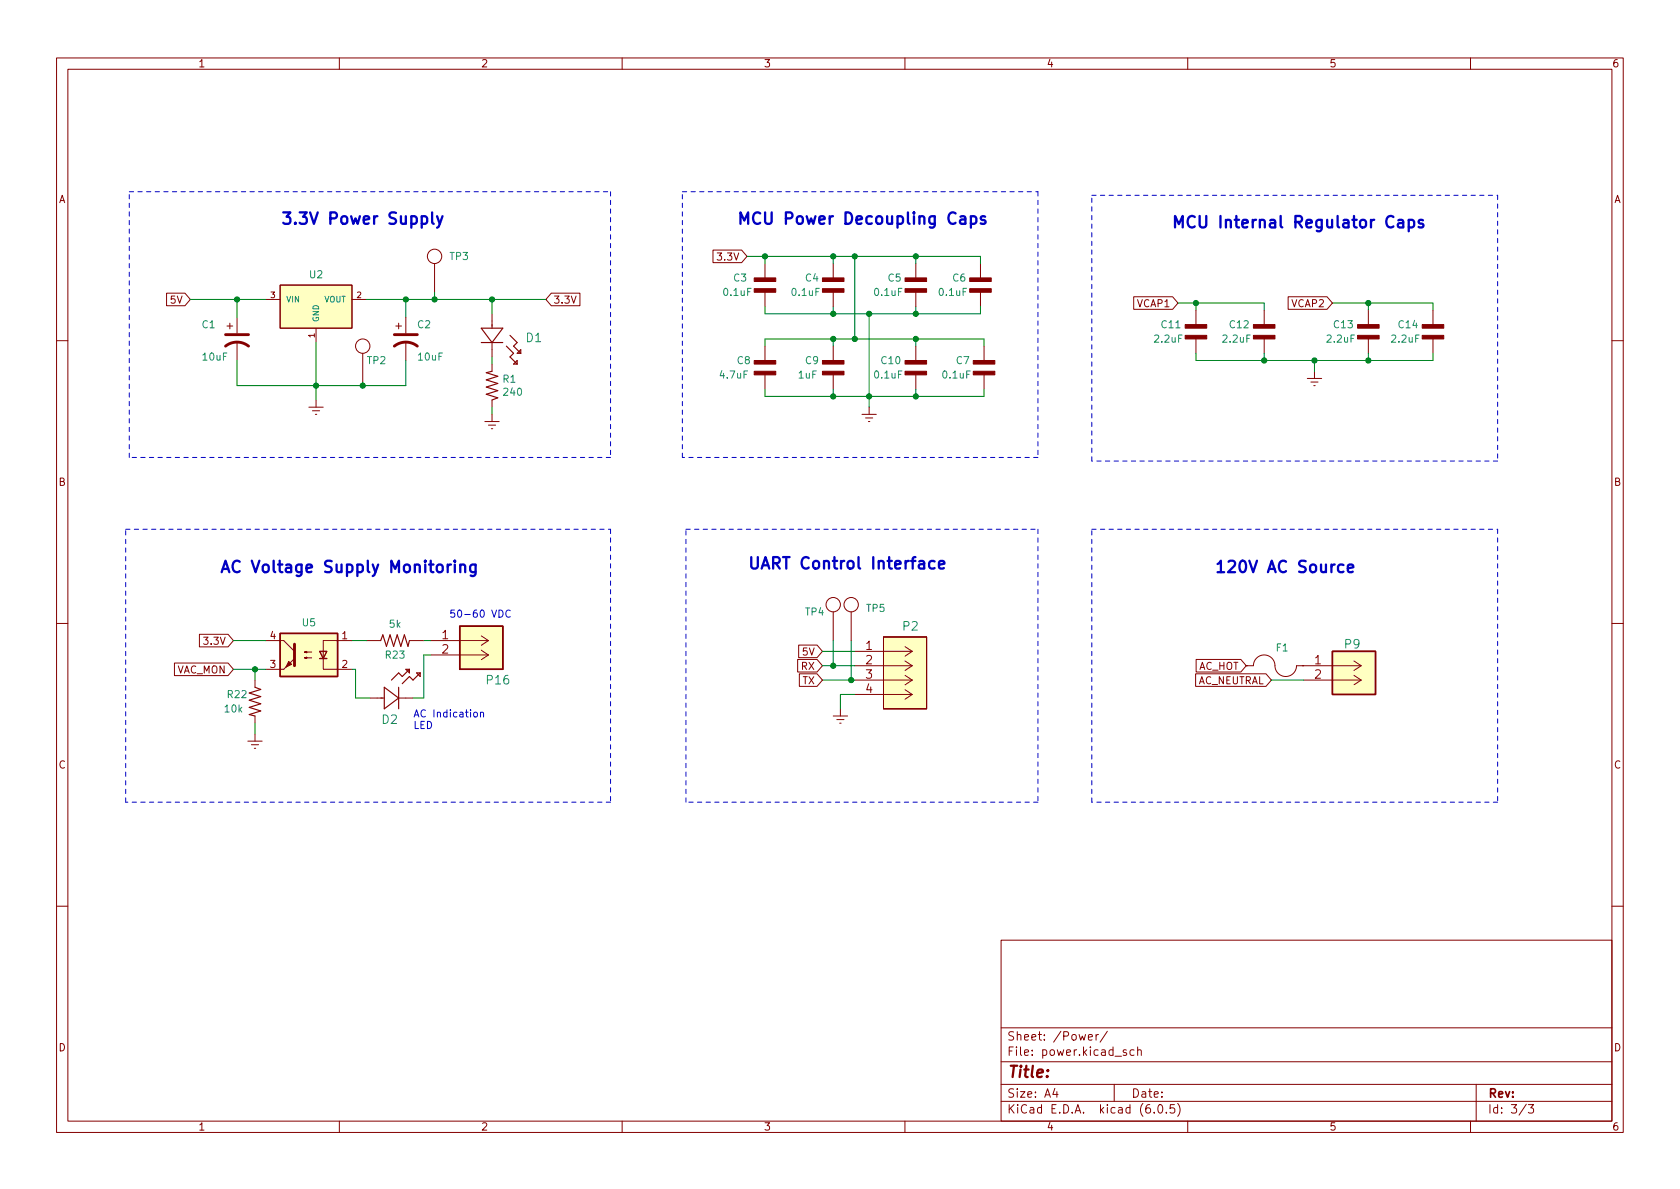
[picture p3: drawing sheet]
<svg xmlns="http://www.w3.org/2000/svg" width="297mm" height="210mm" viewBox="0 0 297 210" stroke-linecap="round" stroke-linejoin="round" font-family="sans-serif">
<g fill="none" stroke="#840000" stroke-width=".18">
<path d="M10 10.2h277v190.1h-277zM12 12.2h273v186.1h-273zM60 10.2v2M110 10.2v2M160 10.2v2M210 10.2v2M260 10.2v2M29.5 51.8h3.2l1 1.2-1 1.1h-3.2zM40.1 57.7h1M40.6 57.1v1.1M41.9 56.1v2.8M47 53h2.5"/>
<path d="M49.5 50.4h12.7v7.6h-12.7zM55.9 58v2.6M62.2 53h2.6M70 57.7h1M70.5 57.1v1.1M71.8 56.1v2.8M76.8 46.6v5.1M87 55.5v2.5M97.5 51.8h5v2.3h-5l-1-1.1zM126.1 44.2h5l1 1.1-1 1.1h-5zM135.3 46.6v2.5M135.3 51.7v2.5"/>
<path d="M147.3 46.6v2.5M147.3 51.7v2.5M161.9 46.6v2.5M161.9 51.7v2.5M173.4 46.6v2.5M173.4 51.7v2.5M200.4 52.5h6.9l1 1.1-1 1.1h-6.9zM211.5 54.9v2.5M211.5 59.9v2.6M223.5 54.9v2.5M223.5 59.9v2.6M227.8 52.5h6.8l1 1.1-1 1.1h-6.8z"/>
<path d="M241.9 54.9v2.5M241.9 59.9v2.6M253.4 54.9v2.5M253.4 59.9v2.6M10 60.2h2M41.9 60.4v3.3M54.6 72h2.5M55.2 72.6h1.3M55.8 73.3h.2M55.9 70.7v1.3M64.1 62.5v5.1M71.8 60.4v3.3"/>
<path d="M85.7 74.5h2.6M86.4 75.2h1.2M86.9 75.8h.2M87 60.6v2.5M87 64.4v1.3M87 70.7v1.3M87 73.3v1.2M135.3 61.2v2.5M135.3 66.3v2.5M147.3 61.2v2.5M147.3 66.3v2.5M152.4 73.3h2.5"/>
<path d="M153 73.9h1.3M153.5 74.5h.3M153.7 72v1.3M161.9 61.2v2.5M161.9 66.3v2.5M174 61.2v2.5M174 66.3v2.5M231.1 66.9h2.6M231.8 67.6h1.2M232.3 68.2h.2M232.4 65.7v1.2M285 60.2h2"/>
<path d="M10 110.2h2M30.8 117.2h9.5l1 1.2-1 1.1h-9.5zM35.3 112.2h5l1 1.1-1 1.1h-5zM47 113.3h3.2l1.9 1.9M47 118.4h3.2M53.8 116.3l.4-.1v.3l-.4-.2h1.3M53.8 115.3l.4-.1v.2l-.4-.1h1.3M62.2 113.3h-5.1v5.1h5.1M64.8 113.3h2.5M72.4 113.3h2.5M76.2 113.3h10.2M76.2 115.8h10.2"/>
<path d="M81.3 110.7h7.6v7.7h-7.6zM85.1 115l1.3 .8M85.1 112.4l1.3 .9M86.4 115.8l-1.3 .9M86.4 113.3l-1.3 .8M141 116.6h3.5l.9 1.1-.9 1.1h-3.5zM141.2 114.1h3.3l.9 1.1-.9 1.1h-3.3zM141.3 119.2h3.2l.9 1.1-.9 1.1h-3.2zM147.3 108.2v5.1M150.5 108.2v5.1M151.1 117.7h10.2M151.1 115.2h10.2"/>
<path d="M156.2 112.6h7.6v12.7h-7.6zM160 119.4l1.3 .9M160 116.9l1.3 .8M160 114.3l1.3 .9M161.3 117.7l-1.3 .9M161.3 115.2l-1.3 .8M211.4 119.2h12.4l1 1.1-1 1.1h-12.4zM211.5 116.6h7.9l.9 1.1-.9 1.1h-7.9zM220.3 117.7h1.3a1.93 1.93 0 0 1 2.1-1.9 1.93 1.93 0 0 1 1.8 2.3 1.91 1.91 0 0 0 2 1.5 1.91 1.91 0 0 0 1.7-1.9h11.5M235.6 115.2h7.6v7.6h-7.6zM239.4 119.4l1.3 .9M239.4 116.9l1.3 .8"/>
<path d="M240.7 117.7l-1.3 .9M285 110.2h2M43.8 131.1h2.6M44.4 131.7h1.3M45 132.3h.2M45.1 120.3v1.2M45.1 126.6v1.3M45.1 129.8v1.3M65.4 123.4h2.5M70.5 123.4h2.5M147.3 126.6h2.6M148 127.2h1.2"/>
<path d="M148.5 127.9h.2M148.6 125.3v1.3M151.1 122.8h10.2M151.1 120.3h10.2M160 122l1.3 .8M161.3 122.8l-1.3 .8M161.3 120.3l-1.3 .8M230.5 120.3h10.2M240.7 120.3l-1.3 .8M10 160.2h2M177 166.3h108v32h-108zM285 160.2h2"/>
<path d="M60 198.3v2M110 198.3v2M160 198.3v2M177 194.8h108M177 191.8h108M177 187.8h108M177 181.8h108M186.5 192.5l-.4 1h1M186.9 193v1M192.4 183.4l.7-.1v-.3l-.5-.1-.2 .2 .1 .8h.6M193.8 182.9v1M194.2 182.9l-.3 .1-.1 .2"/>
<path d="M195.8 182.4l-1.3 1.9M197 191.8v3M199.1 185.7l-.3-.1-.2 .2v.3l.5 .1v.4h-.5M200.5 185.7l-.4-.1-.3 .3v.4l.1 .3h.6M201.1 185.8l.3-.2 .3 .1 .1 .9M201.1 185.1v1.5M204.1 196.7v.1M204.9 195.4l.2-.1a.81 .81 0 0 1 .6 .7 .81 .81 0 0 1-.3 .8h-.2a.81 .81 0 0 1-.6-.6 .81 .81 0 0 1 .3-.8zM206.2 196.7v.1M207.6 195.3h-.7v.7l.2-.1 .5 .1 .1 .2-.1 .5-.2 .1-.5-.1M208.2 195.1a1.72 1.72 0 0 1 0 2.3M210 198.3v2"/>
<path d="M260 198.3v2M261 191.8v6.5M269.9 195.3l-1.3 1.9M270.2 195.3h1l-.6 .6 .5 .1v.7l-.2 .1h-.5l-.2-.1"/>
<circle cx="76.8" cy="45.3" r="1.27"/>
<circle cx="64.1" cy="61.2" r="1.27"/>
<circle cx="147.3" cy="106.9" r="1.27"/>
<circle cx="150.5" cy="106.9" r="1.27"/>
</g>
<g fill="#840000" stroke="#840000" stroke-width=".18">
<path d="M133.3 63.7h3.9v.7h-3.9z"/>
<path d="M133.3 65.7h3.9v.6h-3.9z"/>
<path d="M160 63.7h3.8v.7h-3.8z"/>
<path d="M160 65.7h3.8v.6h-3.8z"/>
<path d="M145.4 49.1h3.8v.7h-3.8z"/>
<path d="M145.4 51h3.8v.7h-3.8z"/>
<path d="M133.3 49.1h3.9v.7h-3.9z"/>
<path d="M133.3 51h3.9v.7h-3.9z"/>
<path d="M145.4 63.7h3.8v.7h-3.8z"/>
<path d="M145.4 65.7h3.8v.6h-3.8z"/>
<path d="M240 57.4h3.8v.6h-3.8z"/>
<path d="M240 59.3h3.8v.6h-3.8z"/>
<path d="M172.1 63.7h3.8v.7h-3.8z"/>
<path d="M172.1 65.7h3.8v.6h-3.8z"/>
<path d="M171.4 49.1h3.9v.7h-3.9z"/>
<path d="M171.4 51h3.9v.7h-3.9z"/>
<path d="M251.5 57.4h3.8v.6h-3.8z"/>
<path d="M251.5 59.3h3.8v.6h-3.8z"/>
<path d="M221.6 57.4h3.8v.6h-3.8z"/>
<path d="M221.6 59.3h3.8v.6h-3.8z"/>
<path d="M209.5 57.4h3.9v.6h-3.9z"/>
<path d="M209.5 59.3h3.9v.6h-3.9z"/>
<path d="M160 49.1h3.8v.7h-3.8z"/>
<path d="M160 51h3.8v.7h-3.8z"/>
<path d="M50.2 118.4l1.9-1.9z"/>
<path d="M51.1 117l.5 .5-1.1 .5z"/>
</g>
<g fill="none" stroke="#840000" stroke-width=".2">
<path d="M85.1 58h3.8l-1.9 2.6zM90.2 59.3l1.2 1.3-.6 .6 1.3 1.3M85.1 60.6h3.8M87 65.7l-1 .2 2 .6-2 .7 2 .6-2 .6 2 .7-2 .6 2 .7-1 .3M89.5 61.2l1.3 1.3-.6 .6 1.2 1.3M90.8 64.4l.6-.7v.7zM91.4 62.5l.7-.7v.7zM67.3 113.3l.4-1 .6 2 .7-2 .6 2 .6-2 .7 2 .6-2 .6 2 .3-1M71.8 118.4h.6v.6zM72.4 118.4l-1.3 1.2-.6-.6-1.3 1.3M73.7 119h.6v.6zM74.3 119l-1.3 1.3-.6-.7-1.3 1.3"/>
<path d="M45.1 121.5l1 .4-2 .6 2 .7-2 .6 2 .7-2 .6 2 .6-2 .7 1 .2M67.9 121.5l2.6 1.9-2.6 1.9zM70.5 121.5v3.8"/>
</g>
<path d="M39.9 59.2h4M69.7 59.2h4.1M39.9 61.2a3.3 3.3 0 0 1 4 0M69.7 61.2a3.3 3.3 0 0 1 4.1 0M52.1 113.9v3.8" fill="none" stroke="#840000" stroke-width=".51"/>
<g fill="#ffffc2" stroke="#ffffc2" stroke-width=".18">
<path d="M49.5 50.4h12.7v7.6h-12.7z"/>
<path d="M235.6 115.2h7.6v7.6h-7.6z"/>
<path d="M156.2 112.6h7.6z"/>
<path d="M156.2 112.6h7.6v12.7h-7.6z"/>
<path d="M49.5 112h10.2v7.6h-10.2z"/>
<path d="M81.3 110.7h7.6v7.7h-7.6z"/>
</g>
<path d="M49.5 112h10.2v7.6h-10.2zM56.5 115.2h1.3l-.7 1.3zM56.5 116.5h1.3M81.3 110.7h7.6v7.7h-7.6zM235.6 115.2h7.6v7.6h-7.6z" fill="none" stroke="#840000" stroke-width=".25"/>
<path d="M88.2 107.9a.64 .64 0 0 1 .8 .6 .64 .64 0 0 1-.8 .6zM90.2 108a.6 .6 0 0 0-.8 .4 .6 .6 0 0 0 .6 .7l.2-.1M83.9 126l.3-.1 .2 .3v.3l-.2 .3-.3-.1-.2-.2zM85 126.1l.1-.2 .3 .1 .1 .8M85 125.9v.9" fill="none" stroke="#0000c2" stroke-width=".18"/>
<g fill="none" stroke="#0000c2" stroke-width=".41">
<path d="M76.4 37.6v1.7l.3 .3M77.3 38.2l.5 1.4M78.2 38.2l-.6 1.9-.3 .2M169.8 38.3l.2-.1 .6 .1 .1 1.3M170.7 38.7l-.7 .1a.4 .4 0 0 0-.3 .4 .4 .4 0 0 0 .3 .4l.7-.1M171.7 38.3l.5-.1 .4 .4v.6l-.2 .3-.2 .1-.5-.1M171.7 38.2v2.1M174.2 38.3l-.5-.1-.3 .3 .1 .3 .7 .2 .1 .2-.1 .3-.2 .1-.6-.1M247.2 39l.2-.1 .6 .1 .1 1.2M248.1 39.4h-.7a.4 .4 0 0 0-.3 .4 .4 .4 0 0 0 .3 .4l.7-.1M249.1 39l.6-.1 .3 .4v.5l-.2 .3-.1 .1-.6-.1M249.1 38.9v2"/>
<path d="M251.6 39l-.5-.1-.3 .3 .1 .2 .7 .2 .1 .2-.1 .3-.2 .1-.6-.1M80.4 99.2h-.1l.1 .1 .1-.1h-.1v.1M80.4 99.8v1.4M81.4 99.8v1.4M84.1 99.8v1.7a.55 .55 0 0 1-.9 .3M84.1 99.9l-.6-.1-.4 .4v.6l.2 .3 .2 .1 .6-.1M165.2 99.3l-.5-.1-.4 .4v.6l.2 .3h.2h.5M166 99.9l1-.2-.1-.4-.6-.1-.3 .3 .1 1h.2h.6M237.5 99.9l-.5-.1-.4 .4v.6l.2 .3 .2 .1 .5-.1M81.4 100a.5 .5 0 0 1 .9 .1v1.1M238.3 100.5l1-.2-.1-.4-.6-.1-.3 .3 .1 1 .2 .1 .6-.1"/>
</g>
<g fill="none" stroke="#0000c2" stroke-width=".18" stroke-dasharray=".8 .8">
<path d="M22.9 33.9h85M107.9 33.9v47M120.6 33.9h62.9M183.5 33.9v47M193 34.5h71.8M264.8 34.5v47M22.2 93.6h85.7M22.9 80.9v-47M107.9 93.6v48.3M107.9 80.9h-85M120.6 80.9v-47M121.3 93.6h62.2"/>
<path d="M183.5 93.6v48.3M183.5 80.9h-62.9M193 93.6h71.8M193 81.5v-47M264.8 93.6v48.3M264.8 81.5h-71.8M22.2 141.9v-48.3M107.9 141.9h-85.7M121.3 141.9v-48.3M183.5 141.9h-62.2M193 141.9v-48.3M264.8 141.9h-71.8"/>
</g>
<g fill="none" stroke="#008400" stroke-width=".18">
<path d="M33.7 53h13.3M41.9 53v3.1M64.8 53h31.7M71.8 53v3.1M76.8 51.7v1.3M87 53v2.5M132.1 45.3h41.3v1.3M135.3 54.2v1.3h38.1v-1.3M135.3 45.3v1.3M147.3 45.3v1.3M147.3 54.2v1.3M147.3 59.9v1.3"/>
<path d="M151.1 45.3v14.6M153.7 55.5v16.5M161.9 45.3v1.3M161.9 54.2v1.3M161.9 59.9v1.3M208.3 53.6h15.2v1.3M211.5 53.6v1.3M235.6 53.6h17.8v1.3M241.9 53.6v1.3M41.9 63.7v4.5h29.9v-4.5M55.9 60.6v10.1M64.1 67.6v.6"/>
<path d="M87 63.1v1.3M87 72v1.3M135.3 68.8v1.3h38.7v-1.3M135.3 61.2v-1.3h38.7v1.3M147.3 68.8v1.3M161.9 68.8v1.3M211.5 62.5v1.2h41.9v-1.2M223.5 62.5v1.2M232.4 63.7v2M241.9 62.5v1.2M41.3 113.3h5.7M41.3 118.4h5.7"/>
<path d="M45.1 118.4v1.9M62.2 118.4h.7v5h2.5M62.2 113.3h2.6M74.9 113.3h1.3M76.2 115.8h-1.3v7.6h-1.9M145.4 117.7h5.7M145.4 115.2h5.7M147.3 113.3v4.4M150.5 113.3v7M45.1 127.9v1.9M145.4 120.3h5.7M151.1 122.8h-2.5v2.5"/>
<path d="M224.8 120.3h5.7"/>
</g>
<g fill="#008400" stroke="#008400" stroke-width=".18">
<circle cx="147.3" cy="45.3" r=".46"/>
<circle cx="147.3" cy="70.1" r=".46"/>
<circle cx="135.3" cy="45.3" r=".46"/>
<circle cx="87" cy="53" r=".46"/>
<circle cx="151.1" cy="59.9" r=".46"/>
<circle cx="147.3" cy="55.5" r=".46"/>
<circle cx="147.3" cy="59.9" r=".46"/>
<circle cx="71.8" cy="53" r=".46"/>
<circle cx="76.8" cy="53" r=".46"/>
<circle cx="161.9" cy="45.3" r=".46"/>
<circle cx="161.9" cy="59.9" r=".46"/>
<circle cx="153.7" cy="55.5" r=".46"/>
<circle cx="151.1" cy="45.3" r=".46"/>
<circle cx="161.9" cy="55.5" r=".46"/>
<circle cx="211.5" cy="53.6" r=".46"/>
<circle cx="241.9" cy="63.7" r=".46"/>
<circle cx="241.9" cy="53.6" r=".46"/>
<circle cx="223.5" cy="63.7" r=".46"/>
<circle cx="232.4" cy="63.7" r=".46"/>
<circle cx="55.9" cy="68.2" r=".46"/>
<circle cx="41.9" cy="53" r=".46"/>
<circle cx="64.1" cy="68.2" r=".46"/>
<circle cx="153.7" cy="70.1" r=".46"/>
<circle cx="161.9" cy="70.1" r=".46"/>
<circle cx="147.3" cy="117.7" r=".46"/>
<circle cx="150.5" cy="120.3" r=".46"/>
<circle cx="45.1" cy="118.4" r=".46"/>
</g>
<g font-size="2.8" fill="#0000c2">
<text x="49.5" y="39.7">3.3V Power Supply</text>
<text x="130.2" y="39.7">MCU Power Decoupling Caps</text>
<text x="207" y="40.3">MCU Internal Regulator Caps</text>
<text x="38.7" y="101.3">AC Voltage Supply Monitoring</text>
<text x="132.1" y="100.6">UART Control Interface</text>
<text x="214.6" y="101.3">120V AC Source</text>
</g>
<text font-size="2.8" fill="#840000" x="178" y="190.6">Title:</text>
<g font-size="2.1" fill="#008484">
<text x="93" y="60.5">D1</text>
<text x="159.7" y="111.5">P2</text>
<text x="237.8" y="114.7">P9</text>
<text x="86.1" y="121">P16</text>
<text x="67.5" y="128">D2</text>
</g>
<g font-size="2.1" fill="#840000">
<text x="78.2" y="113">1</text>
<text x="78.2" y="115.6">2</text>
<text x="153.1" y="114.9">1</text>
<text x="153.1" y="117.5">2</text>
<text x="232.5" y="117.5">1</text>
<text x="153.1" y="120">3</text>
<text x="153.1" y="122.5">4</text>
<text x="232.5" y="120">2</text>
<text x="178" y="184">Sheet: /Power/</text>
<text x="178" y="186.7">File: power.kicad_sch</text>
<text x="178" y="196.9">KiCad E.D.A. kicad (6.0.5)</text>
<text x="178" y="194.1">Size: A4</text>
<text x="200" y="194.1">Date:</text>
<text x="263" y="194.1">Rev:</text>
<text x="263" y="196.9">Id: 3/3</text>
</g>
<g font-size="1.8" fill="#840000">
<text x="35" y="11.9">1</text>
<text x="85" y="11.9">2</text>
<text x="135" y="11.9">3</text>
<text x="185" y="11.9">4</text>
<text x="235" y="11.9">5</text>
<text x="285" y="11.9">6</text>
<text x="10.3" y="35.9">A</text>
<text x="285.3" y="35.9">A</text>
<text x="127.2" y="46.1">3.3V</text>
<text x="30.2" y="53.7">5V</text>
<text x="97.8" y="53.7">3.3V</text>
<text x="201.1" y="54.3">VCAP1</text>
<text x="228.4" y="54.3">VCAP2</text>
<text x="10.3" y="85.9">B</text>
<text x="285.3" y="85.9">B</text>
<text x="47.8" y="113">4</text>
<text x="60.5" y="113">1</text>
<text x="31.2" y="119.1">VAC_MON</text>
<text x="36.4" y="114">3.3V</text>
<text x="47.8" y="118.1">3</text>
<text x="60.5" y="118.1">2</text>
<text x="141.7" y="118.4">RX</text>
<text x="142" y="115.9">5V</text>
<text x="211.8" y="118.4">AC_HOT</text>
<text x="141.9" y="121">TX</text>
<text x="211.5" y="121">AC_NEUTRAL</text>
<text x="10.3" y="135.9">C</text>
<text x="285.3" y="135.9">C</text>
<text x="10.3" y="185.9">D</text>
<text x="285.3" y="185.9">D</text>
<text x="35" y="199.9">1</text>
<text x="85" y="199.9">2</text>
<text x="135" y="199.9">3</text>
<text x="185" y="199.9">4</text>
<text x="235" y="199.9">5</text>
<text x="285" y="199.9">6</text>
</g>
<g font-size="1.8" fill="#008484">
<text x="79.6" y="46">TP3</text>
<text x="54.7" y="49.2">U2</text>
<text x="128" y="52.3">0.1uF</text>
<text x="129.7" y="49.8">C3</text>
<text x="140.1" y="52.3">0.1uF</text>
<text x="142.4" y="49.8">C4</text>
<text x="154.7" y="52.3">0.1uF</text>
<text x="157" y="49.8">C5</text>
<text x="166.1" y="52.3">0.1uF</text>
<text x="168.5" y="49.8">C6</text>
<text x="35.7" y="58">C1</text>
<text x="73.8" y="58">C2</text>
<text x="205.4" y="58">C11</text>
<text x="217.5" y="58">C12</text>
<text x="235.9" y="58">C13</text>
<text x="247.3" y="58">C14</text>
<text x="35.9" y="63.7">10uF</text>
<text x="65" y="64.4">TP2</text>
<text x="74" y="63.7">10uF</text>
<text x="130.4" y="64.4">C8</text>
<text x="142.4" y="64.4">C9</text>
<text x="155.9" y="64.4">C10</text>
<text x="169.1" y="64.4">C7</text>
<text x="204.2" y="60.6">2.2uF</text>
<text x="216.3" y="60.6">2.2uF</text>
<text x="234.7" y="60.6">2.2uF</text>
<text x="246.1" y="60.6">2.2uF</text>
<text x="88.9" y="67.7">R1</text>
<text x="89.2" y="70">240</text>
<text x="127.4" y="66.9">4.7uF</text>
<text x="141.2" y="66.9">1uF</text>
<text x="154.7" y="66.9">0.1uF</text>
<text x="166.8" y="66.9">0.1uF</text>
<text x="53.5" y="110.7">U5</text>
<text x="68.9" y="111">5k</text>
<text x="142.4" y="108.8">TP4</text>
<text x="153.2" y="108.2">TP5</text>
<text x="68.2" y="116.5">R23</text>
<text x="225.7" y="115.2">F1</text>
<text x="39.8" y="126">10k</text>
<text x="40.3" y="123.4">R22</text>
</g>
<g font-size="1.8" fill="#0000c2">
<text x="79.4" y="109.2">50-60 VDC</text>
<text x="73" y="126.8">AC Indication</text>
<text x="73" y="128.9">LED</text>
</g>
<g font-size="1.4" fill="#840000">
<text x="47.9" y="52.7">3</text>
<text x="63.1" y="52.7">2</text>
<text x="55.6" y="59.7" transform="rotate(-90 55.6 59.7)">1</text>
</g>
<g font-size="1.4" fill="#008484">
<text x="50.5" y="53.5">VIN</text>
<text x="57.3" y="53.5">VOUT</text>
<text x="56.4" y="57" transform="rotate(-90 56.4 57)">GND</text>
</g>
</svg>
